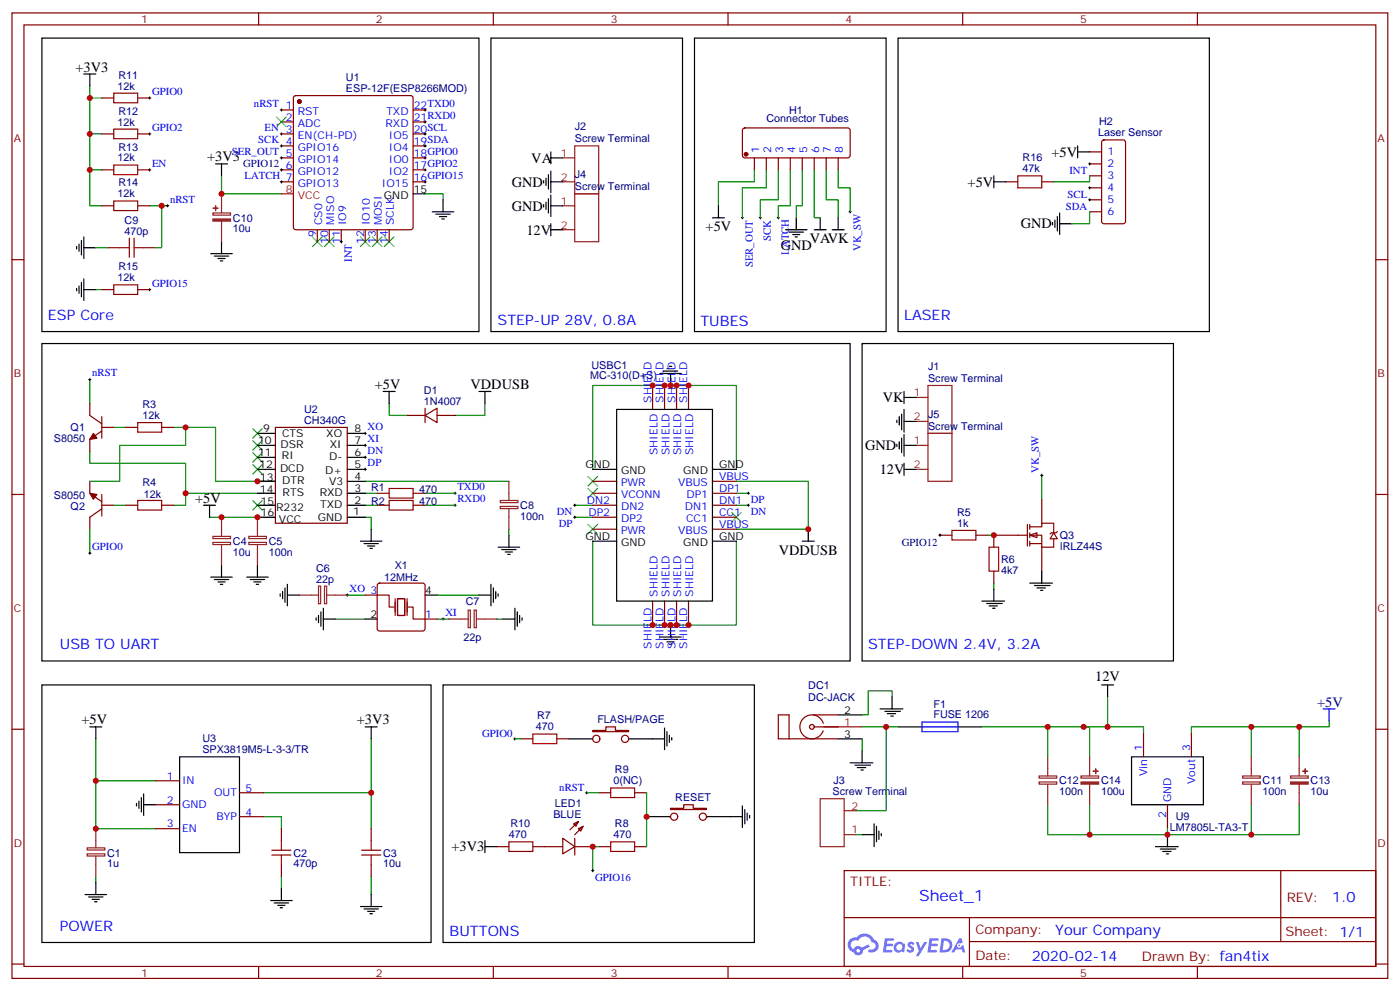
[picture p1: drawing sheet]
<svg xmlns="http://www.w3.org/2000/svg" width="412mm" height="292mm" viewBox="0 0 412 292" stroke-linecap="round" stroke-linejoin="round" font-family="sans-serif">
<g fill="none" stroke="#870000" stroke-width=".35">
<path d="M3.5 3.8h405.4v284.3h-405.4zM7.1 7.3h398.2v277.3h-398.2zM76.2 3.8v3.5M145.3 3.8v3.5M214.5 3.8v3.5M283.6 3.8v3.5M352.8 3.8v3.5M3.5 76.5h3.6M405.3 76.5h3.6M3.5 145.6h3.6M405.3 145.6h3.6M3.5 214.8h3.6"/>
<path d="M405.3 214.8h3.6M248.7 256.4h156.6v28.2h-156.6zM377.3 256.4v20.9M248.7 270.2h156.5M285.6 277.3h119.6M285.6 270.2v14.2M3.5 283.9h3.6M76.2 284.6v3.5M145.3 284.6v3.5M214.5 284.6v3.5M283.6 284.6v3.5M352.8 284.6v3.5"/>
<path d="M405.3 283.9h3.6"/>
</g>
<g fill="#5487ff">
<path d="M267.7 277.6a1.22 1.22 0 0 1 1.7 .2l-.4 .6a.47 .47 0 0 0-.3-.4 .47 .47 0 0 0-.5 .2l.1 .2a1.14 1.14 0 0 1 .8 1.8 1.14 1.14 0 0 1-1.9 0l-.2-.2 .5-.6 .7 .5a.29 .29 0 0 0 .3-.3 .29 .29 0 0 0-.2-.3 1.04 1.04 0 0 1-.6-1.7z"/>
<path d="M260.7 276.3h2.4l.3 .2-.2 .5-1.8 .1-.1 .8h1.5l.3 .4-.3 .4h-1.6l-.2 1.1h1.7l.2 .3-.2 .3-2.6 .1z"/>
<path d="M273.8 276.3h2.4l.3 .2-.1 .5-1.8 .1-.2 .8h1.6l.3 .4-.4 .4h-1.6l-.1 1.1h1.7l.2 .3-.2 .3-2.6 .1z"/>
<path d="M282.6 276.3h.7l.3 1.3-.6 .3a.69 .69 0 0 0-1 .3 .69 .69 0 0 0 .4 .9 .69 .69 0 0 0 .9-.6l.5-.2 .6 2.2h-.8l-.2-.9h-1.8l-.5 .9h-.8z"/>
<path d="M269.8 277.4h.8l.6 1.8 1.1-1.8h.9l-2.6 4.2h-.8l.9-1.5z"/>
<path d="M277.4 276.3l-.6 4.2h1.3a2.11 2.11 0 0 0 2.5-2.1 2.11 2.11 0 0 0-2.5-2.1zM278.1 277.1a1.39 1.39 0 0 1 1.7 1.4 1.39 1.39 0 0 1-1.8 1.3h-.3z"/>
<path d="M263.7 277.9a1.54 1.54 0 0 0-.1 2.2 1.54 1.54 0 0 0 2.2 .1l.6 .3 .3-2.3-.2-.3h-.4a1.49 1.49 0 0 0-2.4 0zM264 278.9a.94 .94 0 0 1 1.8 0 .94 .94 0 0 1-1.8 0z"/>
<path d="M250.4 276.7a2.18 2.18 0 0 0 1.1 3.7 1.44 1.44 0 0 0 1.6 .9 1.44 1.44 0 0 0 1.2-1.4l2-1.1-.5-.7-1.9 1a1.47 1.47 0 0 0-2.4 .4 1.39 1.39 0 0 1-.7-1.9 1.39 1.39 0 0 1 2-.5 2.12 2.12 0 0 1 2.2-1.3 2.12 2.12 0 0 1 1.9 1.7 1.14 1.14 0 0 1 1.1 1.4 1.14 1.14 0 0 1-1.7 .7 .43 .43 0 0 0-.5 .4 .43 .43 0 0 0 .4 .5 1.98 1.98 0 0 0 2.5-1.2 1.98 1.98 0 0 0-1.2-2.6 3.1 3.1 0 0 0-5.3-.6l-.9 .1zM252.3 280a.55 .55 0 0 1 1.1 0 .55 .55 0 0 1-1.1 0z"/>
<circle cx="282.6" cy="278.4" r=".26"/>
</g>
<g fill="none" stroke="#870000" stroke-width=".35">
<path d="M30 39.4h3.5M30 28.9h3.5M40.6 39.4h3.5M40.6 28.9h3.5M30 50h3.5M40.6 50h3.5M30 60.6h3.5M31.7 73h3.6M40.6 60.6h3.5M42.3 73h3.6M30 85.3h3.5M40.6 85.3h3.5"/>
<path d="M26.5 118.8v3.5l3.5 2.5M192.3 113.5v7.1M195.8 113.5v7.1M199.3 113.5v7.1M202.8 113.5v7.1M30 126.9l-3.5 2.5v3.5M30 122.7v6.3M30 125.9h3.5M37 125.9h3.6M47.6 125.9h3.6M119.9 122.3h5.3M125.2 122.3l3.6-2.1v4.3z"/>
<path d="M125.2 120.2v4.3M128.8 122.3h5.3M26.5 141.7v3.6l3.5 2.4M30 148.8h3.5M30 149.9l-3.5 2.4v3.6M30 145.6v6.4M37 148.8h3.6M47.6 148.8h3.6M111.1 148.8h3.6M111.1 145.3h3.6M121.7 148.8h3.5M121.7 145.3h3.5"/>
<path d="M174.6 148.8h7.1M174.6 145.3h7.1M174.6 155.9h7.1M174.6 152.3h7.1M174.6 141.7h7.1M209.9 148.8h7.1M209.9 145.3h7.1M209.9 155.9h7.1M209.9 152.3h7.1M209.9 141.7h7.1M107.6 175.3h3.5M111.4 171.9l.4-.2h12.7l.5 .2 .2 .5v12.7l-.2 .5-.5 .2h-12.7l-.5-.2-.2-.5v-12.7z"/>
<path d="M192.3 177v7.1M195.8 177v7.1M199.3 177v7.1M202.8 177v7.1M125.2 182.3h3.6M45.9 229.9h7M45.9 237h7M70.6 233.5h7M45.9 244.1h7M70.6 240.5h7M82.9 244.1v3.5M82.9 254.6v3.6"/>
<path d="M109.4 244.1v3.5M109.4 254.6v3.6"/>
</g>
<g fill="#870000" stroke="#870000" stroke-width=".35">
<path d="M26.5 145.3l2.1 .3-1.1 1.4z"/>
<path d="M27.5 127.6l1.1 1.4-2.1 .4z"/>
</g>
<g fill="none" stroke="#008700" stroke-width=".35">
<path d="M26.5 25.3v35.3h3.5M26.5 28.9h3.5M26.5 39.4h3.5M26.5 50h3.5M65.3 51.8v5.3h17.6M125.2 57.1h5.3v1.7M44.1 60.6h5.3M28.2 85.3h1.8M26.5 111.8v7M114.7 118.8v3.5h5.2M142.9 118.8v3.5h-8.8M26.5 132.9v3.6h28.2v12.3h-3.5"/>
<path d="M33.5 125.9h3.5M51.2 125.9h3.5v5.3h-19.4v10.5h-8.8M54.7 125.9h8.8v15.8h19.4M174.6 138.2v-24.7h42.4v24.7M26.5 155.9v7M33.5 148.8h3.5M54.7 145.3h21.1M61.7 152.3h14.1M107.6 152.3h1.8v3.6M107.6 148.8h3.5M107.6 145.3h3.5M107.6 141.7h42.3"/>
<path d="M125.2 148.8h8.9M125.2 145.3h8.9M149.9 155.9v1.7M169.3 148.8h5.3M169.3 152.3h5.3M174.6 159.4v24.7h42.4v-24.7M217 141.7h21.1v14.2h-21.1M217 148.8h3.5M217 145.3h3.5M102.3 175.3h5.3M128.8 175.3h12.3M98.8 182.3h8.8"/>
<path d="M128.8 182.3h1.7M28.2 217.6v26.5h17.7M109.4 217.6v15.9h-31.8M28.2 229.9h17.7M109.4 233.5v10.6M28.2 258.2v1.7M77.6 240.5h5.3v3.6M82.9 258.2v3.5M109.4 258.2v5.3"/>
</g>
<g fill="none" stroke="#3c3" stroke-width=".35">
<path d="M92.1 69.8l2.8 2.8M94.9 69.8l-2.8 2.8M95.6 69.8l2.8 2.8M98.4 69.8l-2.8 2.8M106.2 69.8l2.8 2.8M109 69.8l-2.8 2.8M109.7 69.8l2.8 2.8M112.5 69.8l-2.8 2.8M113.2 69.8l2.9 2.8M116.1 69.8l-2.9 2.8M74.4 136.8l2.9 2.8M74.4 133.3l2.9 2.8"/>
<path d="M74.4 129.8l2.9 2.8M74.4 126.2l2.9 2.8M77.3 136.8l-2.9 2.8M77.3 133.3l-2.9 2.8M77.3 129.8l-2.9 2.8M77.3 126.2l-2.9 2.8M74.4 147.4l2.9 2.8M77.3 147.4l-2.9 2.8M173.2 143.9l2.8 2.8M173.2 140.3l2.8 2.9M173.2 154.4l2.8 2.9M176 143.9l-2.8 2.8"/>
<path d="M176 140.3l-2.8 2.9M176 154.4l-2.8 2.9M215.5 150.9l2.9 2.8M218.4 150.9l-2.9 2.8"/>
</g>
<g fill="none" stroke="#000" stroke-width=".35">
<path d="M24.7 21.8h3.5M26.5 21.8v3.5M63.5 48.3h3.5M65.3 48.3v3.5M130.5 58.8v3.6M22.6 72.6v.7M23.3 71.9v2.1M24 70.8v4.3M24.7 73h3.5M24.7 69.8v6.3M62.1 74.7h6.3M63.1 75.4h4.3"/>
<path d="M64.2 76.1h2.1M64.9 76.8h.7M65.3 71.2v3.5M127.4 62.4h6.3M128.4 63.1h4.2M129.5 63.8h2.1M130.2 64.5h.7M22.6 84.9v.8M23.3 84.2v2.2M24 83.2v4.2M24.7 82.1v6.4M24.7 85.3h3.5"/>
<path d="M12.3 101.2h238.2v93.5h-238.2zM112.9 115.3h3.5M114.7 115.3v3.5M141.1 115.3h3.5M142.9 115.3v3.5M194.4 110h6.3M195.4 109.3h4.3M196.5 108.6h2.1M197.2 107.9h.7M197.6 110v3.5M174.6 138.2h7.1M181.7 120.6h28.2v56.4h-28.2z"/>
<path d="M209.9 138.2h7.1M60 148.8h3.5M61.7 148.8v3.5M106.2 159.4h6.3M109.4 155.9v3.5M149.9 157.6v3.5M174.6 159.4h7.1M209.9 159.4h7.1M236.4 159.4h3.5M238.1 155.9v3.5M62.1 170h6.3M63.1 170.7h4.3"/>
<path d="M64.2 171.4h2.1M64.9 172.1h.7M65.3 166.4v3.6M72.7 170h6.3M73.7 170.7h4.3M74.8 171.4h2.1M75.5 172.1h.7M75.8 166.4v3.6M82.5 174.9v.7M83.3 174.2v2.1M84 173.1v4.3M84.7 175.3h3.5"/>
<path d="M84.7 172.1v6.3M95.2 179.1v6.4M107.2 160.1h4.3M108.3 160.8h2.1M109 161.5h.7M125.2 175.3h3.6M141.1 175.3h3.5M144.6 172.1v6.3M145.3 173.1v4.3M146 174.2v2.1M146.8 161.1h6.3M146.8 174.9v.7"/>
<path d="M147.8 161.9h4.2M148.9 162.6h2.1M149.6 163.3h.7M151.7 179.1v6.4M93.1 182v.7M93.8 181.3v2.1M94.5 180.2v4.2M95.2 182.3h3.6M107.6 182.3h3.5M148.2 182.3h3.5M152.4 180.2v4.2M153.1 181.3v2.1"/>
<path d="M153.8 182v.7M194.4 187.6h6.3M195.4 188.3h4.3M196.5 189h2.1M197.2 189.7h.7M197.6 184.1v3.5M12.3 201.7h114.7v75.9h-114.7zM26.5 214.1h3.5M28.2 214.1v3.5M107.6 214.1h3.5M109.4 214.1v3.5M40.2 236.6v.7"/>
<path d="M40.9 235.9v2.2M41.6 234.9v4.2M42.3 237h3.6M42.3 233.8v6.4M52.9 222.9h17.7v28.2h-17.7zM28.2 259.9v3.6M25 263.5h6.4M26.1 264.2h4.2M27.2 264.9h2.1M27.9 265.6h.7M79.7 265.2h6.4M80.8 265.9h4.2"/>
<path d="M81.8 266.6h2.2M82.5 267.3h.8M82.9 261.7v3.5M106.2 267h6.3M107.2 267.7h4.3M108.3 268.4h2.1M109 269.1h.7M109.4 263.5v3.5"/>
</g>
<g fill="none" stroke="#000" stroke-width=".29">
<path d="M43.7 39.4h.7M43.7 28.9h.7M44.1 28.5v.7M44.1 39.1v.7M82.5 32.4h.8M82.5 39.4h.8M82.9 32v.7M82.9 39.1v.7M124.9 35.9h.7M124.9 32.4h.7M125.2 32v.7M125.2 35.6v.7"/>
<path d="M43.7 50h.7M44.1 49.7v.7M124.9 53.6h.7M124.9 50h.7M124.9 46.5h.7M125.2 46.1v.7M125.2 49.7v.7M125.2 53.2v.7M49 60.6h.7M49.4 60.3v.7M43.7 85.3h.7M44.1 84.9v.8"/>
<path d="M26.1 111.8h.7M26.5 111.4v.7M107.2 138.2h.7M107.2 134.7h.7M107.2 127.6h.7M107.2 131.2h.7M107.6 127.3v.7M107.6 130.8v.7M107.6 134.3v.7M107.6 137.9v.7M133.7 145.3h.7M133.7 148.8h.7"/>
<path d="M134.1 144.9v.7M134.1 148.4v.8M169 148.8h.7M169 152.3h.7M169.3 148.4v.8M169.3 152v.7M220.1 145.3h.7M220.1 148.8h.7M220.5 144.9v.7M220.5 148.4v.8M26.1 162.9h.7M26.5 162.6v.7"/>
<path d="M102 175.3h.7M102.3 174.9v.7M130.2 182.3h.7M130.5 182v.7"/>
</g>
<g fill="none" stroke="#8c2424" stroke-width=".35">
<path d="M65.3 57.1v5.6M62.7 62.7h5.2v.7h-5.2zM65.3 65.2v6M62.7 159.7h5.2v.7h-5.2zM62.7 158h5.2v.6h-5.2zM65.3 152.3v5.7M73.3 159.7h5.2v.7h-5.2zM73.3 158h5.2v.6h-5.2zM75.8 152.3v5.7M147.4 149.2h5.2v.6h-5.2zM147.4 147.4h5.2v.6h-5.2zM149.9 141.7v5.7"/>
<path d="M149.9 149.9v6M65.3 160.4v6M75.8 160.4v6M88.2 175.3h5.6M93.8 172.6h.7v5.2h-.7zM95.6 172.6h.6v5.2h-.6zM96.3 175.3h6M137.9 179.7h.7v5.2h-.7zM139.7 179.7h.6v5.2h-.6zM132.3 182.3h5.6M140.4 182.3h6M25.7 251.5h5.2v.6h-5.2z"/>
<path d="M25.7 249.7h5.2v.6h-5.2zM28.2 244.1v5.6M28.2 252.2v6"/>
</g>
<g fill="#8c2424" stroke="#8c2424" stroke-width=".35">
<path d="M62.7 64.5h5.2v.6h-5.2z"/>
<path d="M62.8 61.3h1.4z"/>
<path d="M63.5 60.6v1.4z"/>
</g>
<g fill="none" stroke="#a10000" stroke-width=".35">
<path d="M33.5 38h7.1v2.9h-7.1zM33.5 27.4h7.1v2.9h-7.1zM33.5 59.2h7.1v2.8h-7.1zM33.5 48.6h7.1v2.8h-7.1zM35.3 73h2.8M38.1 70.1v5.7M39.5 73h2.8M39.5 70.1v5.7M33.5 83.9h7.1v2.8h-7.1zM40.6 124.5h7v2.8h-7zM40.6 147.4h7v2.8h-7zM114.7 147.4h7v2.8h-7z"/>
<path d="M114.7 143.9h7v2.8h-7zM80.1 251.8h5.6M80.1 250.4h5.6M82.9 247.6v2.8M82.9 251.8v2.8M106.5 251.8h5.7M106.5 250.4h5.7M109.4 247.6v2.8M109.4 251.8v2.8"/>
</g>
<path d="M111.1 175.3h3.6v3.5h1.4M116.4 176.3v5M117.1 176.3h2.1v5h-2.1zM119.9 176.3v5M120.3 178.8h1.4v3.5h3.5" fill="none" stroke="#870012" stroke-width=".35"/>
<path d="M81.1 125.9h21.2v28.2h-21.2z" fill="#fff" stroke="#800000" stroke-width=".35"/>
<g fill="none" stroke="#000" stroke-width=".35">
<path d="M12.3 11.2h128.8v86.4h-128.8zM121.7 57.1h3.5M75.8 138.2h5.3M75.8 134.7h5.3M75.8 131.2h5.3M75.8 127.6h5.3M102.3 138.2h5.3M102.3 134.7h5.3M102.3 131.2h5.3M102.3 127.6h5.3M75.8 152.3h5.3M75.8 148.8h5.3"/>
<path d="M75.8 145.3h5.3M75.8 141.7h5.3M102.3 152.3h5.3M102.3 148.8h5.3M102.3 145.3h5.3M102.3 141.7h5.3M130.5 201.7h91.7v75.9h-91.7zM167.6 217.6h7M185.2 217.6h7.1"/>
</g>
<circle cx="88.2" cy="29.9" r=".53" fill="#870000" stroke="#870000" stroke-width=".35"/>
<g fill="none" stroke="#870000" stroke-width=".35">
<path d="M82.9 32.4h3.5M82.9 35.9h3.5M82.9 39.4h3.5M86.7 28.4l.4-.2h33.9l.5 .2 .2 .5v38.1l-.2 .5-.5 .2h-33.9l-.5-.3-.2-.4v-38.1zM121.7 32.4h3.5M121.7 35.9h3.5M121.7 39.4h3.5M82.9 43h3.5M82.9 46.5h3.5M82.9 50h3.5M82.9 53.6h3.5M121.7 43h3.5"/>
<path d="M121.7 46.5h3.5M121.7 50h3.5M121.7 53.6h3.5M93.5 67.7v3.5M97 67.7v3.5M100.5 67.7v3.5M107.6 67.7v3.5M111.1 67.7v3.5M114.7 67.7v3.5"/>
</g>
<path d="M82.9 57.1h3.5" fill="none" stroke="#f00" stroke-width=".35"/>
<path d="M28.2 73h3.5M47.6 60.6v12.4h-1.7M130.5 182.3h1.8M146.4 182.3h1.8" fill="none" stroke="#008700" stroke-width=".35"/>
<path d="M174.6 215.1h3.9v-1h2.8v1h3.9v.4h-10.6z" fill="#f0f0f0" stroke="#870000" stroke-width=".35"/>
<g fill="none" stroke="#870000" stroke-width=".35">
<circle cx="175.7" cy="217.6" r="1.06"/>
<circle cx="184.2" cy="217.6" r="1.06"/>
</g>
<path d="M190.5 240.5h7.1M208.1 240.5h7.1" fill="none" stroke="#000" stroke-width=".35"/>
<path d="M197.6 238.1h3.8v-1.1h2.9v1.1h3.8v.3h-10.5z" fill="#f0f0f0" stroke="#870000" stroke-width=".35"/>
<g fill="none" stroke="#870000" stroke-width=".35">
<path d="M276.9 157.6h3.6M287.5 157.6h3.5M292.8 157.6v3.5M292.8 168.2v3.5M153.5 217.6h3.5M164 217.6h3.6M176.4 233.5h3.5M187 233.5h3.5M146.4 249.3h3.5M157 249.3h8.8M165.8 246.9l3.5 2.4-3.5 2.2zM169 242.6l1.4-.7-.7 1.4z"/>
<path d="M169.3 249.3h5.3M169.3 246.9v4.9M170.4 244.1l1.4-.8-.7 1.5zM170.4 241.9l-2.5 2.5M171.8 243.3l-2.5 2.5M176.4 249.3h3.5M187 249.3h3.5"/>
<circle cx="198.6" cy="240.5" r="1.06"/>
<circle cx="207.1" cy="240.5" r="1.06"/>
</g>
<g fill="none" stroke="#000" stroke-width=".35">
<path d="M144.6 11.2h56.5v86.4h-56.5zM254 101.2h91.7v93.5h-91.7zM289.3 177h6.7M290.7 177.7h4.6M291.4 178.4h2.5M292.5 179.1h.7M292.8 173.5v3.5M192.3 217.6h3.5M195.8 214.4v6.4M196.5 215.5v4.2M197.2 216.5v2.2M197.9 217.2v.7"/>
<path d="M218.7 237.3v6.4M219.4 238.4v4.2M220.1 239.5v2.1M142.9 249.3h3.5M142.9 247.6v3.5M215.2 240.5h3.5M220.8 240.2v.7"/>
</g>
<path d="M280.5 156.2h7v2.8h-7zM291.4 161.1h2.8v7.1h-2.8zM157 216.2h7v2.8h-7zM179.9 232.1h7.1v2.8h-7.1zM149.9 247.9h7.1v2.9h-7.1zM179.9 247.9h7.1v2.9h-7.1z" fill="none" stroke="#a10000" stroke-width=".35"/>
<path d="M151.3 217.6h.7M151.7 217.2v.7M172.5 233.5h.7M172.9 233.1v.7M174.3 256.4h.7M174.6 256v.8" fill="none" stroke="#000" stroke-width=".29"/>
<path d="M306.9 140v7M292.8 171.7v1.8M151.7 217.6h1.8M172.9 233.5h3.5M190.5 233.5v15.8M176.4 249.3h-1.8v7.1" fill="none" stroke="#008700" stroke-width=".35"/>
<g fill="#fff" stroke="#870000" stroke-width=".35">
<path d="M303.4 157.6l2.1-.7v1.4z"/>
<path d="M310.4 156.9l1.1 1.8h-2.1z"/>
</g>
<g fill="none" stroke="#870000" stroke-width=".35">
<path d="M219 37.9l.4-.2h30.6l.5 .7-.1 7.7-.6 .4-30.6-.1-.5-.6v-7.4zM222.2 46.5v3.5M225.8 46.5v3.5M229.3 46.5v3.5M232.8 46.5v3.5M236.4 46.5v3.5M239.9 46.5v3.5M243.4 46.5v3.5M246.9 46.5v3.5M292.8 157.6h9.9M302.7 154.4v6.4M303.4 155.2h3.5v-1.1h3.5v2.8"/>
<path d="M303.4 157.6h3.5v3.5h3.5v-2.4M303.4 154.4v1.5M303.4 156.9v1.4M303.4 159.4v1.4M306.9 147v7.1M311.5 156.6l-.4 .3h-1.4l-.3 .4M303.4 160.1h3.5M306.9 161.1v7.1M232.5 217.6v-7.1h-3.2v7.1h17.6M239.5 210.5h7.4M239.9 214.1h7M336.9 215.8v7.1"/>
<path d="M351 215.8v7.1M344 237v7.1"/>
</g>
<g fill="none" stroke="#008700" stroke-width=".35">
<path d="M222.2 50v3.6h-10.5v7M225.8 50v5.3h-7.1v8.8M229.3 50v8.8h-5.3v5.3M232.8 50v10.6h-3.5v3.5M236.4 50v10.6h-1.8v3.5M239.9 50v14.1h1.8M243.4 50v8.8h3.5v5.3M246.9 50v5.3h3.6v7.1M291 157.6h1.8M289.3 214.1h19.4v8.8M308.7 214.1h12.3v8.8M319.3 214.1h17.6v1.7"/>
<path d="M326.3 205.2v8.9M368.7 214.1v8.8M382.8 214.1v8.8M391.6 212.3v1.8h-40.6v1.7M308.7 237v8.8h35.3M321 237v8.8M368.7 237v8.8h-24.7v-1.7M382.8 237v8.8h-14.1"/>
</g>
<g fill="none" stroke="#000" stroke-width=".35">
<path d="M204.6 11.2h56.5v86.4h-56.5zM160.2 53.2v.7M160.9 52.5v2.1M161.6 51.4v4.3M162.3 46.5h3.5M162.3 44.7v3.6M162.3 50.4v6.3M162.3 53.6h3.5M209.9 64.1h3.5M211.7 60.6v3.5M231.4 67.7h6.4M232.5 68.4h4.2"/>
<path d="M233.5 69.1h2.2M234.2 69.8h.7M234.6 64.1v3.6M239.9 67.7h3.5M241.7 64.1v3.6M245.2 67.7h3.5M246.9 64.1v3.6M266.3 117.1h3.6M266.3 115.3v3.5M264.2 123.8v.7M264.9 122.7v2.5M265.6 122v4.6"/>
<path d="M266.3 120.6v6.7M266.3 124.1h3.6M303.4 171.7h6.7M304.8 172.4h4.6M305.5 173.1h2.5M306.6 173.8h.7M306.9 168.2v3.5M246.9 210.5h7.1M246.9 217.6h7.1M333.4 222.9h21.1v14.1h-21.1zM340.4 249.3h6.7M341.8 250h4.6"/>
<path d="M342.5 250.8h2.5M343.6 251.5h.7M344 245.8v3.5"/>
</g>
<path d="M218.4 64.1h.7M218.7 63.8v.7M223.7 64.1h.7M224 63.8v.7M229 64.1h.7M229.3 63.8v.7M250.1 62.4h.7M250.5 62v.7M306.6 140h.7M306.9 139.6v.7M276.6 157.6h.7M276.9 157.3v.7" fill="none" stroke="#000" stroke-width=".29"/>
<g fill="none" stroke="#8c2424" stroke-width=".35">
<path d="M165.8 46.5h3.5M165.8 53.6h3.5M169.3 43h7.1v14.1h-7.1zM269.9 117.1h3.5M273.4 113.5h7.1v14.1h-7.1zM269.9 124.1h3.5M306.1 230.3h5.2v.6h-5.2zM306.1 228.5h5.2v.7h-5.2zM308.7 222.9v5.6M308.7 231v6M318.5 228.5h5.2v.7h-5.2zM321 222.9v5.6"/>
<path d="M321 231v6M366.1 230.3h5.2v.6h-5.2zM366.1 228.5h5.2v.7h-5.2zM368.7 222.9v5.6M368.7 231v6M380.2 228.5h5.2v.7h-5.2zM382.8 222.9v5.6M382.8 231v6"/>
</g>
<circle cx="219.8" cy="45.4" r=".53" fill="#870000" stroke="#870000" stroke-width=".35"/>
<g fill="#8c2424" stroke="#8c2424" stroke-width=".35">
<path d="M380.2 230.3h5.2v.6h-5.2z"/>
<path d="M383.8 227.1l1.4 .1z"/>
<path d="M384.5 226.4l.1 1.4z"/>
<path d="M318.5 230.3h5.2v.6h-5.2z"/>
<path d="M322.1 227.1l1.4 .1z"/>
<path d="M322.8 226.4v1.4z"/>
</g>
<path d="M389.8 208.8h3.5M391.6 208.8v3.5" fill="none" stroke="#00f" stroke-width=".35"/>
<path d="M246.9 214.1h7.1" fill="none" stroke="#f00" stroke-width=".35"/>
<circle cx="239.2" cy="214.1" r=".71" fill="#f0f0f0" stroke="#870000" stroke-width=".35"/>
<path d="M296.3 53.6h3.6M306.9 53.6h3.5M321 44.7h3.6M321 48.3h3.6M321 51.8h3.6M321 55.3h3.6M321 58.8h3.6M324.8 41.4l.5-.2h5.6l.7 .4v23.6l-.5 .6-5.8 .1-.7-.5v-23.5zM321 62.4h3.6M242.6 213a3.5 3.5 0 0 0-5.4-1.8 3.5 3.5 0 0 0-.1 5.7 3.5 3.5 0 0 0 5.4-1.7" fill="none" stroke="#870000" stroke-width=".35"/>
<g fill="none" stroke="#000" stroke-width=".35">
<path d="M264.6 11.2h91.7v86.4h-91.7zM160.9 59.5v2.2M161.6 58.5v4.2M162.3 57.4v6.4M292.8 53.6h3.5M292.8 51.8v3.5M317.5 44.7h3.5M317.5 43v3.5M160.2 60.3v.7M162.3 60.6h3.5M162.3 65.9v3.5M162.3 67.7h3.5"/>
<path d="M310.1 65.5v.8M310.8 64.8v2.2M311.5 63.8v4.2M312.2 65.9h3.5M312.2 62.7v6.4M264.2 130.8v.7M264.9 130.1v2.1M265.6 129v4.3M266.3 138.2h3.6M266.3 128v6.3M266.3 136.5v3.5M266.3 131.2h3.6"/>
<path d="M259.3 208.8h6.7M260.7 209.5h4.6M261.4 210.2h2.5M262.5 210.9h.7M262.8 205.2v3.6M264.6 214.1h7M282.2 214.1h7.1M324.6 201.7h3.5M326.3 201.7v3.5M250.5 224.6h6.7M251.9 225.4h4.6M252.6 226.1h2.5"/>
<path d="M253.6 226.8h.8M254 221.1v3.5M254 245.8h3.5M257.5 242.6v6.7M258.2 243.3v4.6M258.9 244.8v2.4M259.6 245.5v.7"/>
</g>
<path d="M271.6 212.7h10.6v2.8h-10.6zM271.6 214.1h10.6" fill="none" stroke="#00f" stroke-width=".35"/>
<path d="M321 51.8v1.8h-10.6M321 62.4v3.5h-5.3M254 217.6v3.5M254 214.1h10.6M261.1 214.1v24.7h-8.9M262.8 205.2v-1.7h-7v7h-1.8M252.2 245.8h1.8" fill="none" stroke="#008700" stroke-width=".35"/>
<path d="M169.3 57.1h7.1v14.1h-7.1zM165.8 60.6h3.5M165.8 67.7h3.5M269.9 131.2h3.5M269.9 138.2h3.5M273.4 127.6h7.1v14.1h-7.1zM241.7 235.2h7v14.1h-7zM248.7 238.8h3.5M248.7 245.8h3.5" fill="none" stroke="#8c2424" stroke-width=".35"/>
<g fill="none" stroke="#000" stroke-width=".29">
<path d="M124.9 39.4h.7M125.2 39.1v.7M82.5 46.5h.8M82.5 53.6h.8M82.5 50h.8M82.5 43h.8M82.9 42.6v.7M82.9 46.1v.7M82.9 49.7v.7M82.9 53.2v.7M124.9 43h.7M125.2 42.6v.7"/>
<path d="M320.7 58.8h.7M320.7 55.3h.7M320.7 48.3h.7M321 47.9v.7M321 55v.7M321 58.5v.7M100.2 71.2h.7M100.5 70.8v.7"/>
</g>
<path d="M81.5 34.5l2.8 2.8M84.3 34.5l-2.8 2.8" fill="none" stroke="#3c3" stroke-width=".35"/>
<path d="M299.9 51.8h7v3.5h-7z" fill="none" stroke="#a10000" stroke-width=".35"/>
<g fill="#c00">
<circle cx="321" cy="245.8" r=".88"/>
<circle cx="344" cy="245.8" r=".88"/>
<circle cx="174.6" cy="249.3" r=".88"/>
<circle cx="190.5" cy="240.5" r=".88"/>
<circle cx="26.5" cy="28.9" r=".88"/>
<circle cx="26.5" cy="50" r=".88"/>
<circle cx="238.1" cy="155.9" r=".88"/>
<circle cx="197.6" cy="184.1" r=".88"/>
<circle cx="192.3" cy="184.1" r=".88"/>
<circle cx="195.8" cy="184.1" r=".88"/>
<circle cx="199.3" cy="184.1" r=".88"/>
<circle cx="202.8" cy="184.1" r=".88"/>
<circle cx="54.7" cy="125.9" r=".88"/>
<circle cx="75.8" cy="141.7" r=".88"/>
<circle cx="54.7" cy="145.3" r=".88"/>
<circle cx="65.3" cy="152.3" r=".88"/>
<circle cx="28.2" cy="229.9" r=".88"/>
<circle cx="28.2" cy="244.1" r=".88"/>
<circle cx="109.4" cy="233.5" r=".88"/>
<circle cx="75.8" cy="152.3" r=".88"/>
<circle cx="202.8" cy="113.5" r=".88"/>
<circle cx="199.3" cy="113.5" r=".88"/>
<circle cx="195.8" cy="113.5" r=".88"/>
<circle cx="192.3" cy="113.5" r=".88"/>
<circle cx="197.6" cy="113.5" r=".88"/>
<circle cx="26.5" cy="39.4" r=".88"/>
<circle cx="65.3" cy="57.1" r=".88"/>
<circle cx="47.6" cy="60.6" r=".88"/>
<circle cx="292.8" cy="157.6" r=".88"/>
<circle cx="308.7" cy="214.1" r=".88"/>
<circle cx="319.3" cy="214.1" r=".88"/>
<circle cx="382.8" cy="214.1" r=".88"/>
<circle cx="326.3" cy="214.1" r=".88"/>
<circle cx="368.7" cy="214.1" r=".88"/>
<circle cx="368.7" cy="245.8" r=".88"/>
<circle cx="261.1" cy="214.1" r=".88"/>
</g>
<text font-size="4.6" fill="#00f" x="270.8" y="265.4">Sheet_1</text>
<g font-size="4.2">
<text x="22.2" y="21.1">+3V3</text>
<text x="61" y="47.6">+3V3</text>
<text x="156.5" y="47.9">VA</text>
<text x="309.8" y="46.1">+5V</text>
<text x="150.8" y="55">GND</text>
<text x="285.1" y="54.9">+5V</text>
<text x="150.8" y="62">GND</text>
<text x="155.1" y="69.1">12V</text>
<text x="207.9" y="68.1">+5V</text>
<text x="238.6" y="71.6">VAVK</text>
<text x="300.7" y="67.3">GND</text>
<text x="230" y="73.8">GND</text>
<text x="110.4" y="114.6">+5V</text>
<text x="138.6" y="114.6">VDDUSB</text>
<text x="260.1" y="118.5">VK</text>
<text x="254.9" y="132.6">GND</text>
<text x="259.2" y="139.6">12V</text>
<text x="57.5" y="148.1">+5V</text>
<text x="229.4" y="163.4">VDDUSB</text>
<text x="322.7" y="200.6">12V</text>
<text x="24" y="213.4">+5V</text>
<text x="105.1" y="213.4">+3V3</text>
<text x="133" y="250.8">+3V3</text>
</g>
<g font-size="4.2" fill="#00f">
<text x="14.1" y="94.1">ESP Core</text>
<text x="146.6" y="95.7">STEP-UP 28V, 0.8A</text>
<text x="206.4" y="95.9">TUBES</text>
<text x="266.3" y="94.1">LASER</text>
<text x="17.6" y="191.1">USB TO UART</text>
<text x="255.8" y="191.1">STEP-DOWN 2.4V, 3.2A</text>
<text x="392.5" y="265.7">1.0</text>
<text x="17.6" y="274">POWER</text>
<text x="132.5" y="275.6">BUTTONS</text>
<text x="310.9" y="275.2">Your Company</text>
<text x="304" y="283">2020-02-14</text>
</g>
<text font-size="4.2" fill="#000080" x="388.1" y="208.1">+5V</text>
<g font-size="3.9" fill="#800">
<text x="250.5" y="261">TITLE:</text>
<text x="379.1" y="265.7">REV:</text>
<text x="287.4" y="275.2">Company:</text>
<text x="378.7" y="275.8">Sheet: 1/1</text>
<text x="287.4" y="282.9">Date:</text>
<text x="336.4" y="282.9">Drawn By: fan4tix</text>
</g>
<g font-size="3.2" fill="#800">
<text x="41.6" y="6.8">1</text>
<text x="110.8" y="6.8">2</text>
<text x="179.9" y="6.8">3</text>
<text x="249.1" y="6.8">4</text>
<text x="318.2" y="6.8">5</text>
<text x="4.1" y="41.9">A</text>
<text x="405.9" y="41.9">A</text>
<text x="4.1" y="111.1">B</text>
<text x="405.9" y="111.1">B</text>
<text x="4.1" y="180.2">C</text>
<text x="405.9" y="180.2">C</text>
<text x="4.1" y="249.3">D</text>
<text x="405.9" y="249.3">D</text>
<text x="41.6" y="287.6">1</text>
<text x="110.8" y="287.6">2</text>
<text x="179.9" y="287.6">3</text>
<text x="249.1" y="287.6">4</text>
<text x="318.2" y="287.6">5</text>
</g>
<g font-size="3.2" fill="#000080">
<text x="34.9" y="23.2">R11</text>
<text x="101.9" y="23.9">U1</text>
<text x="34.6" y="26.4">12k</text>
<text x="101.9" y="27">ESP-12F(ESP8266MOD)</text>
<text x="34.9" y="33.7">R12</text>
<text x="225.8" y="35.9">Connector Tubes</text>
<text x="232.5" y="33.4">H1</text>
<text x="34.6" y="37">12k</text>
<text x="169.4" y="41.9">Screw Terminal</text>
<text x="169.4" y="38.4">J2</text>
<text x="323.6" y="40.1">Laser Sensor</text>
<text x="323.8" y="36.9">H2</text>
<text x="34.6" y="47.6">12k</text>
<text x="34.9" y="44.3">R13</text>
<text x="301.3" y="47.5">R16</text>
<text x="71.7" y="49.1">GPIO12</text>
<text x="169.4" y="52.5">J4</text>
<text x="301.3" y="50.7">47k</text>
<text x="34.6" y="58.1">12k</text>
<text x="34.9" y="54.9">R14</text>
<text x="169.4" y="56">Screw Terminal</text>
<text x="36.7" y="65.9">C9</text>
<text x="68.6" y="65.3">C10</text>
<text x="36.7" y="69.1">470p</text>
<text x="68.6" y="68.4">10u</text>
<text x="34.6" y="82.8">12k</text>
<text x="34.9" y="79.6">R15</text>
<text x="173.9" y="111.8">MC-310(D+S)</text>
<text x="174.3" y="108.6">USBC1</text>
<text x="273.4" y="112.5">Screw Terminal</text>
<text x="273.4" y="108.9">J1</text>
<text x="124.9" y="119.2">1N4007</text>
<text x="124.9" y="116">D1</text>
<text x="42" y="123.4">12k</text>
<text x="42" y="120.3">R3</text>
<text x="89.6" y="124.8">CH340G</text>
<text x="89.6" y="121.6">U2</text>
<text x="273.4" y="123">J5</text>
<text x="15.9" y="130.2">S8050</text>
<text x="20.8" y="127">Q1</text>
<text x="273.4" y="126.6">Screw Terminal</text>
<text x="42" y="143.2">R4</text>
<text x="15.9" y="147">S8050</text>
<text x="42.3" y="146.5">12k</text>
<text x="109.4" y="148.6">R2</text>
<text x="109.4" y="144.7">R1</text>
<text x="123.5" y="148.6">470</text>
<text x="123.5" y="145.1">470</text>
<text x="153.3" y="149.9">C8</text>
<text x="20.8" y="150.1">Q2</text>
<text x="153.3" y="153.1">100n</text>
<text x="282" y="155.2">1k</text>
<text x="282" y="152">R5</text>
<text x="68.6" y="160.5">C4</text>
<text x="79.2" y="160.5">C5</text>
<text x="265.7" y="160.8">GPIO12</text>
<text x="312.2" y="162">IRLZ44S</text>
<text x="312.2" y="158.8">Q3</text>
<text x="68.6" y="163.7">10u</text>
<text x="79.2" y="163.7">100n</text>
<text x="116.3" y="167.6">X1</text>
<text x="294.9" y="165.8">R6</text>
<text x="93.1" y="171.6">22p</text>
<text x="93.1" y="168.3">C6</text>
<text x="113.2" y="171.1">12MHz</text>
<text x="294.9" y="169">4k7</text>
<text x="137.2" y="178.2">C7</text>
<text x="136.6" y="188.8">22p</text>
<text x="238.1" y="203">DC1</text>
<text x="238.1" y="206.5">DC-JACK</text>
<text x="275" y="208.4">F1</text>
<text x="157.8" y="215.1">470</text>
<text x="158.2" y="211.8">R7</text>
<text x="176" y="213">FLASH/PAGE</text>
<text x="275" y="211.6">FUSE 1206</text>
<text x="59.6" y="221.8">SPX3819M5-L-3-3/TR</text>
<text x="59.6" y="218.7">U3</text>
<text x="181.2" y="227.7">R9</text>
<text x="180.8" y="231">0(NC)</text>
<text x="245.5" y="230.9">J3</text>
<text x="312" y="231">C12</text>
<text x="324.4" y="231">C14</text>
<text x="372" y="231">C11</text>
<text x="386.1" y="231">C13</text>
<text x="163.5" y="237.6">LED1</text>
<text x="198.9" y="235.9">RESET</text>
<text x="245.3" y="234.2">Screw Terminal</text>
<text x="312" y="234.2">100n</text>
<text x="324.4" y="234.2">100u</text>
<text x="372" y="234.2">100n</text>
<text x="386.1" y="234.2">10u</text>
<text x="150.4" y="243.6">R10</text>
<text x="163" y="240.9">BLUE</text>
<text x="181.2" y="243.6">R8</text>
<text x="344.7" y="244.8">LM7805L-TA3-T</text>
<text x="346.4" y="241.6">U9</text>
<text x="150" y="246.9">470</text>
<text x="180.8" y="246.9">470</text>
<text x="31.6" y="255.4">1u</text>
<text x="31.6" y="252.3">C1</text>
<text x="86.4" y="255.4">470p</text>
<text x="86.4" y="252.3">C2</text>
<text x="112.9" y="255.4">10u</text>
<text x="112.9" y="252.3">C3</text>
</g>
<g font-size="3.2" fill="#00f">
<text x="44.8" y="28">GPIO0</text>
<text x="74.8" y="31.5">nRST 1</text>
<text x="84.2" y="35.6">2</text>
<text x="87.7" y="33.8">RST</text>
<text x="113.8" y="33.8">TXD</text>
<text x="121.9" y="35.6">21RXD0</text>
<text x="121.9" y="32">22TXD0</text>
<text x="44.8" y="38.6">GPIO2</text>
<text x="78" y="38.6">EN 3</text>
<text x="87.7" y="37.3">ADC</text>
<text x="87.7" y="40.9">EN(CH-PD)</text>
<text x="113.6" y="37.3">RXD</text>
<text x="114.6" y="40.9">IO5</text>
<text x="121.9" y="39.1">20SCL</text>
<text x="68.3" y="45.6">SER_OUT 5</text>
<text x="76.1" y="42.1">SCK 4</text>
<text x="87.7" y="44.4">GPIO16</text>
<text x="87.7" y="47.9">GPIO14</text>
<text x="114.6" y="47.9">IO0</text>
<text x="114.6" y="44.4">IO4</text>
<text x="121.9" y="46.1">18GPIO0</text>
<text x="121.9" y="42.6">19SDA</text>
<text x="223.7" y="45.2" transform="rotate(-90 223.7 45.2)">1</text>
<text x="227.2" y="45.2" transform="rotate(-90 227.2 45.2)">2</text>
<text x="230.7" y="45.2" transform="rotate(-90 230.7 45.2)">3</text>
<text x="234.2" y="45.2" transform="rotate(-90 234.2 45.2)">4</text>
<text x="237.8" y="45.2" transform="rotate(-90 237.8 45.2)">5</text>
<text x="241.3" y="45.2" transform="rotate(-90 241.3 45.2)">6</text>
<text x="244.8" y="45.2" transform="rotate(-90 244.8 45.2)">7</text>
<text x="248.4" y="45.2" transform="rotate(-90 248.4 45.2)">8</text>
<text x="326.3" y="45.8">1</text>
<text x="44.8" y="49.1">EN</text>
<text x="72" y="52.7">LATCH 7</text>
<text x="84.2" y="49.7">6</text>
<text x="87.7" y="51.4">GPIO12</text>
<text x="114.6" y="51.4">IO2</text>
<text x="121.9" y="53.2">16GPIO15</text>
<text x="121.9" y="49.7">17GPIO2</text>
<text x="315.1" y="51.4">INT</text>
<text x="326.3" y="49.3">2</text>
<text x="326.3" y="52.8">3</text>
<text x="50.1" y="59.7">nRST</text>
<text x="87.7" y="55">GPIO13</text>
<text x="112.5" y="55">IO15</text>
<text x="314.5" y="58.4">SCL</text>
<text x="326.3" y="56.4">4</text>
<text x="326.3" y="59.9">5</text>
<text x="314" y="62">SDA</text>
<text x="326.3" y="63.4">6</text>
<text x="93.1" y="69.9" transform="rotate(-90 93.1 69.9)">9</text>
<text x="94.9" y="66.4" transform="rotate(-90 94.9 66.4)">CS0</text>
<text x="96.7" y="71.9" transform="rotate(-90 96.7 71.9)">10</text>
<text x="98.4" y="66.4" transform="rotate(-90 98.4 66.4)">MISO</text>
<text x="100.2" y="71.9" transform="rotate(-90 100.2 71.9)">11</text>
<text x="102" y="66.4" transform="rotate(-90 102 66.4)">IO9</text>
<text x="107.2" y="71.9" transform="rotate(-90 107.2 71.9)">12</text>
<text x="109" y="66.4" transform="rotate(-90 109 66.4)">IO10</text>
<text x="110.8" y="71.9" transform="rotate(-90 110.8 71.9)">13</text>
<text x="112.5" y="66.4" transform="rotate(-90 112.5 66.4)">MOSI</text>
<text x="114.3" y="71.9" transform="rotate(-90 114.3 71.9)">14</text>
<text x="116.1" y="66.4" transform="rotate(-90 116.1 66.4)">SCLK</text>
<text x="227.1" y="71" transform="rotate(-90 227.1 71)">SCK</text>
<text x="103.6" y="77.2" transform="rotate(-90 103.6 77.2)">INT</text>
<text x="232.4" y="75" transform="rotate(-90 232.4 75)">LATCH</text>
<text x="253.6" y="74" transform="rotate(-90 253.6 74)">VK_SW</text>
<text x="221.8" y="78.7" transform="rotate(-90 221.8 78.7)">SER_OUT</text>
<text x="44.8" y="84.4">GPIO15</text>
<text x="27.2" y="110.9">nRST</text>
<text x="191.9" y="118.6" transform="rotate(-90 191.9 118.6)">SHIELD</text>
<text x="195.4" y="118.6" transform="rotate(-90 195.4 118.6)">SHIELD</text>
<text x="199" y="118.6" transform="rotate(-90 199 118.6)">SHIELD</text>
<text x="202.5" y="118.6" transform="rotate(-90 202.5 118.6)">SHIELD</text>
<text x="193.7" y="134" transform="rotate(-90 193.7 134)">SHIELD</text>
<text x="197.2" y="134" transform="rotate(-90 197.2 134)">SHIELD</text>
<text x="200.7" y="134" transform="rotate(-90 200.7 134)">SHIELD</text>
<text x="204.3" y="134" transform="rotate(-90 204.3 134)">SHIELD</text>
<text x="183" y="143.2">PWR</text>
<text x="199.8" y="143.2">VBUS</text>
<text x="211.8" y="141.4">VBUS</text>
<text x="306.1" y="139.3" transform="rotate(-90 306.1 139.3)">VK_SW</text>
<text x="134.8" y="147.9">RXD0</text>
<text x="134.8" y="144.4">TXD0</text>
<text x="172.9" y="148.4">DN2</text>
<text x="183" y="146.7">VCONN</text>
<text x="202.2" y="146.7">DP1</text>
<text x="211.8" y="148.4">DN1</text>
<text x="211.8" y="144.9">DP1</text>
<text x="221.2" y="148.3">DP</text>
<text x="164.1" y="151.8">DN</text>
<text x="164.6" y="155.3">DP</text>
<text x="173.4" y="152">DP2</text>
<text x="183" y="150.2">DN2</text>
<text x="183" y="153.7">DP2</text>
<text x="201.8" y="150.2">DN1</text>
<text x="202.1" y="153.7">CC1</text>
<text x="211.8" y="155.5">VBUS</text>
<text x="211.8" y="152">CC1</text>
<text x="221.2" y="151.8">DN</text>
<text x="183" y="157.3">PWR</text>
<text x="199.8" y="157.3">VBUS</text>
<text x="27.2" y="162">GPIO0</text>
<text x="103" y="174.4">XO 3</text>
<text x="193.7" y="175.7" transform="rotate(-90 193.7 175.7)">SHIELD</text>
<text x="197.2" y="175.7" transform="rotate(-90 197.2 175.7)">SHIELD</text>
<text x="200.7" y="175.7" transform="rotate(-90 200.7 175.7)">SHIELD</text>
<text x="204.3" y="175.7" transform="rotate(-90 204.3 175.7)">SHIELD</text>
<text x="125.2" y="182">1</text>
<text x="131.2" y="181.4">XI</text>
<text x="191.9" y="191.1" transform="rotate(-90 191.9 191.1)">SHIELD</text>
<text x="195.4" y="191.1" transform="rotate(-90 195.4 191.1)">SHIELD</text>
<text x="199" y="191.1" transform="rotate(-90 199 191.1)">SHIELD</text>
<text x="202.5" y="191.1" transform="rotate(-90 202.5 191.1)">SHIELD</text>
<text x="142" y="217">GPIO0</text>
<text x="336.5" y="221.1" transform="rotate(-90 336.5 221.1)">1</text>
<text x="350.7" y="221.1" transform="rotate(-90 350.7 221.1)">3</text>
<text x="49.1" y="229.6">1</text>
<text x="53.6" y="231">IN</text>
<text x="72.3" y="233.1">5</text>
<text x="164.8" y="232.8">nRST</text>
<text x="338" y="228.6" transform="rotate(-90 338 228.6)">Vin</text>
<text x="352.1" y="230.9" transform="rotate(-90 352.1 230.9)">Vout</text>
<text x="49.1" y="236.6">2</text>
<text x="53.6" y="238.1">GND</text>
<text x="63.1" y="234.5">OUT</text>
<text x="345" y="236.3" transform="rotate(-90 345 236.3)">GND</text>
<text x="49.1" y="243.7">3</text>
<text x="53.6" y="245.1">EN</text>
<text x="63.8" y="241.6">BYP</text>
<text x="72.3" y="240.2">4</text>
<text x="343.6" y="240.8" transform="rotate(-90 343.6 240.8)">2</text>
<text x="175.3" y="259.4">GPIO16</text>
</g>
<g font-size="3.2" fill="#8d2323">
<text x="165.2" y="46.1">1</text>
<text x="165.2" y="53.2">2</text>
<text x="165.2" y="60.3">1</text>
<text x="165.2" y="67.3">2</text>
<text x="269.3" y="116.7">1</text>
<text x="269.3" y="123.8">2</text>
<text x="269.3" y="130.8">1</text>
<text x="269.3" y="137.9">2</text>
<text x="250.8" y="238.4">2</text>
<text x="250.8" y="245.5">1</text>
</g>
<g font-size="3.2" fill="#f00">
<text x="84.2" y="56.7">8</text>
<text x="87.7" y="58.5">VCC</text>
<text x="248.7" y="213.7">1</text>
</g>
<g font-size="3.2">
<text x="113.1" y="58.5">GND</text>
<text x="121.9" y="56.7">15</text>
<text x="76" y="130.8">10</text>
<text x="77.5" y="127.3">9</text>
<text x="82.6" y="131.9">DSR</text>
<text x="83.1" y="128.7">CTS</text>
<text x="96.1" y="128.7">XO</text>
<text x="104.4" y="127.3">8 XO</text>
<text x="104.4" y="130.8">7 XI</text>
<text x="76" y="134.3">11</text>
<text x="76.4" y="137.9">12</text>
<text x="83.1" y="135.2">RI</text>
<text x="97" y="135.6">D-</text>
<text x="97.2" y="132">XI</text>
<text x="104.4" y="134.3">6 DN</text>
<text x="104.4" y="137.9">5 DP</text>
<text x="172.5" y="137.9">GND</text>
<text x="211.8" y="137.9">GND</text>
<text x="76.6" y="141.7">13</text>
<text x="82.5" y="139.1">DCD</text>
<text x="83.2" y="142.6">DTR</text>
<text x="95.8" y="139.5">D+</text>
<text x="97" y="143">V3</text>
<text x="104.4" y="141.4">4</text>
<text x="183" y="139.6">GND</text>
<text x="201.3" y="139.6">GND</text>
<text x="76.6" y="145.3">14</text>
<text x="76.8" y="148.8">15</text>
<text x="83.3" y="146.2">RTS</text>
<text x="94.2" y="146">RXD</text>
<text x="94.4" y="149.7">TXD</text>
<text x="104.4" y="144.9">3</text>
<text x="104.4" y="148.4">2</text>
<text x="76.8" y="152">16</text>
<text x="81.4" y="150.4">R232</text>
<text x="82.2" y="153.9">VCC</text>
<text x="93.6" y="153.6">GND</text>
<text x="104.1" y="151.6">1</text>
<text x="172.5" y="159">GND</text>
<text x="183" y="160.8">GND</text>
<text x="201.3" y="160.8">GND</text>
<text x="211.8" y="159">GND</text>
<text x="125.2" y="174.9">4</text>
<text x="109.1" y="182">2</text>
<text x="248.7" y="210.2">2</text>
<text x="248.7" y="217.2">3</text>
</g>
</svg>
